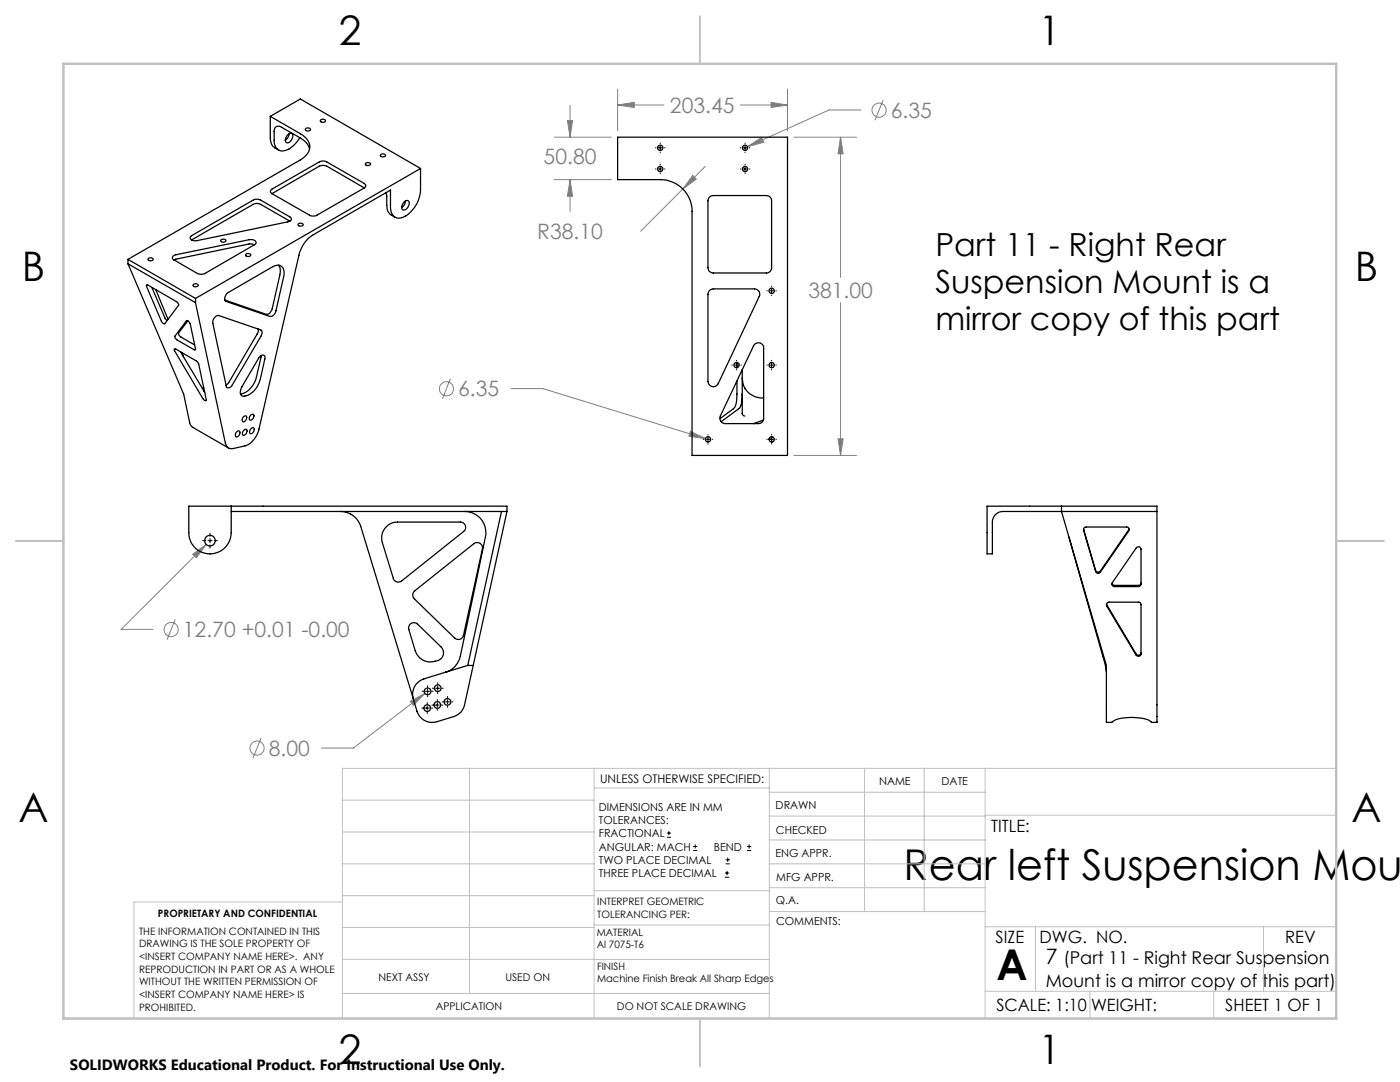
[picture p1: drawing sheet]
<svg xmlns="http://www.w3.org/2000/svg" width="279mm" height="216mm" viewBox="0 0 279 216" stroke-linecap="round" stroke-linejoin="round" font-family="sans-serif">
<g fill="none" stroke="#808080" stroke-width=".2">
<path d="M123.3 17.8v8.3M157.2 17.8v8.3M176.2 20l-1.6 4M110.6 27.4h11.4M110.6 35.8h11.4M113.2 24.1h1.1l-.5 3.3zM113.8 35.8l.5 3.4h-1.1zM113.8 21v6.4M113.8 35.8v6.4M123.3 21l3.3-.6v1zM123.3 21h9.2M136.3 37.7l-8.5 8.4"/>
<path d="M138.3 35l.7 .7-2.7 2zM140.8 33.2l-4.5 4.5M147.7 21h9.5M149.2 29.3l2.8-1.9 .4 1zM153.9 20.4l3.3 .6-3.3 .4zM158.4 27.4h12.5M167.7 27.4l.6 3.3h-1zM167.7 27.4v28M171.8 21.9h-6.3l-16.3 7.4M89.9 75.6l-1.6 4M102 77.5h6.3l32.5 10M167.7 60.4v30.5"/>
<path d="M137.8 86.1l3 1.4-3.3-.5zM158.4 90.9h12.5M167.3 87.6h1l-.6 3.3zM38.5 110.6l2.7-2-2 2.7zM41.2 108.6l-17 17h6.3M35 123.6l-1.7 4M81.9 139.9l2.9-1.5-2.3 2.4zM84.8 138.4l-14.3 10.9h-6.3M52.1 147.2l-1.6 4.1"/>
<circle cx="175.4" cy="22" r="1.41"/>
<circle cx="89.1" cy="77.6" r="1.41"/>
<circle cx="34.2" cy="125.6" r="1.41"/>
<circle cx="51.3" cy="149.3" r="1.41"/>
</g>
<g fill="none" stroke="#000" stroke-width=".2">
<path d="M130.8 33.7h.1M130.8 29.5h.1M131.3 33.7h.9M131.3 29.5h.9M131.8 28.5v.1M131.8 29.1v.8M131.8 30.3v.1M131.8 32.8v.1M131.8 33.3v.8M131.8 34.6v.1M132.6 33.7h.1M132.6 29.5h.1"/>
<path d="M147.7 33.7h.1M147.7 29.5h.1M148.3 33.7h.8M148.3 29.5h.8M148.7 28.5v.1M148.7 29.1v.8M148.7 30.3v.1M148.7 32.8v.1M148.7 33.3v.8M148.7 34.6v.1M149.5 33.7h.1M149.5 29.5h.1"/>
<path d="M153 58h.1M153.6 58h.8M154 57.1v.1M154 57.6v.9M154 58.9v.1M154.8 58h.1M146 72.8h.2M146.6 72.8h.8M147 71.9v.1M147 72.4v.9M147 73.7v.1M147.8 72.8h.2"/>
<path d="M153 72.8h.1M153.6 72.8h.8M154 71.9v.1M154 72.4v.9M154 73.7v.1M154.8 72.8h.1M140.3 87.7h.1M140.9 87.7h.8M141.3 86.7v.1M141.3 87.2v.9M141.3 88.5v.1M142.1 87.7h.1"/>
<path d="M153 87.7h.1M153.6 87.7h.8M154 86.7v.1M154 87.2v.9M154 88.5v.1M154.8 87.7h.1M40.4 107.9h.7M41.5 107.9h.8M41.9 106.4v.6M41.9 107.5v.8M41.9 108.7v.7M42.8 107.9h.6"/>
<path d="M84.2 137.9h.3M84.9 137.9h.9M85.3 136.8v.3M85.3 137.5v.9M85.3 138.8v.2M86.2 137.9h.2M86.3 137.3h.2M86.9 137.3h.9M87.3 139.6v.2M87.3 136.2v.3M87.3 136.9v.9M87.3 138.2v.2"/>
<path d="M88.2 137.3h.2M89.3 139v.2M89.3 139.6v.9M84.2 141.3h.2M84.8 141.3h.9M85.3 140.2v.2M85.3 140.9v.8M85.3 142.1v.3M86.1 141.3h.3M86.2 140.7h.2M86.9 140.7h.8M87.3 140.3v.8"/>
<path d="M87.3 141.5v.2M88.1 140.7h.3M88.2 140.1h.3M88.9 140.1h.8M89.3 140.9v.2M90.2 140.1h.2M133.1 167.1h.8M133.1 166.2h.8M133.5 165.8v.9M138.3 169.7h.8M138.3 168.9h.8M138.7 168.5v.8"/>
<path d="M144.7 175h.8M144.7 174.2h.8M144.8 172.4h.9M144.8 171.6h.9M145.1 173.8v.8M145.2 171.1v.9M149.1 169.7h.8M149.1 168.9h.8M149.5 168.5v.8"/>
</g>
<g fill="none" stroke="#c0c0c0" stroke-width=".2">
<path d="M68.3 159.7h50.3M93.7 153.3v44.9M118.6 153.3v49.9M118.6 157.2h34.9M153.5 153.3v49.9M153.5 158.1h43.1M172.5 153.3v28.6M184.4 153.3v28.6M196.6 153.3v49.9M266.7 153.3h-198.4v49.9M68.3 178.7h50.3M68.3 172.4h50.3"/>
<path d="M68.3 166h50.3M68.3 180h-41.6v23.2M118.6 177.7h35M153.5 167.6h43.1M153.5 162.8h43.1M153.5 172.4h43.1M153.5 177.1h43.1M196.6 162.7h70.1M68.3 198.2h85.2M68.3 191.4l85.2 .1M68.3 185.1h50.3M118.6 184.6h35"/>
<path d="M153.6 181.9h43M196.6 197.8h70.1M196.6 184.9h70.1M206.7 184.9v12.9M217.5 197.8v5.4M242.2 197.8v5.4M252.2 184.9v12.9"/>
</g>
<path d="M139.7 3.2v9.5M3.1 107.9h9.6M266.7 107.9h9.5M139.7 203.2v9.6" fill="none" stroke="#c0c0c0" stroke-width=".25"/>
<path d="M12.7 12.7h254v190.5h-254z" fill="none" stroke="#c0c0c0" stroke-width=".5"/>
<path d="M149.2 29.3l3.2-.9-.4-1zM137.8 86.1l-.3 .9 3.3 .5zM167.3 87.6h1l-.6 3.3zM167.7 27.4l.6 3.3h-1zM123.3 21l3.3-.6v1zM153.9 20.4l3.3 .6-3.3 .4zM113.8 35.8l.5 3.4h-1.1zM113.2 24.1h1.1l-.5 3.3zM138.3 35l-2 2.7 2.7-2zM81.9 139.9l.6 .9 2.3-2.4zM38.5 110.6l.7 .7 2-2.7z" fill="#808080"/>
<g fill="none" stroke="#000" stroke-width=".25">
<path d="M53.9 23.2l6.1 3.5a2.74 2.74 0 0 1 1.6 3.6l-.9 1-.7 .6-34.5 19.9M53.9 23.2v4.4a2.25 2.25 0 0 0 1.7 2.3M53.9 23.2l6-3.4 24 13.8M54 38l9.7-5.7a1.72 1.72 0 0 1 1.5 0l7.5 4.3a.49 .49 0 0 1 .3 .5 .49 .49 0 0 1-.3 .4l-9.4 5.4a1.64 1.64 0 0 1-1.5 0l-7.5-4.3-.3-.3zM57.4 26.9a.58 .58 0 0 1 .9-.2 .58 .58 0 0 1 0 .9 .9 .9 0 0 1-1.3 .7v-.5zM57.7 26.7l-.2 .7-.6 .6M59.8 27.5a4.5 4.5 0 0 1-3.8 2.6 1.89 1.89 0 0 1-1.3-2.1v-1.8a.89 .89 0 0 1 .4-.9 .89 .89 0 0 1 1.1 .1l4.2 2.4 .9 1 .5 .9M61.1 25.6a.51 .51 0 0 1 .5-.1 .51 .51 0 0 1 .3 .4 .51 .51 0 0 1-.5 .3 .51 .51 0 0 1-.4-.5zM64.1 23.8a.51 .51 0 0 1 .5 0 .51 .51 0 0 1 .3 .4 .51 .51 0 0 1-.5 .3 .51 .51 0 0 1-.4-.5zM72.7 37.5l-7.5-4.3a1.72 1.72 0 0 0-1.5 0l-9.4 5.4M72.9 32.7a.54 .54 0 0 1 .6-.3 .54 .54 0 0 1 .4 .4 .57 .57 0 0 1-1-.1zM76 30.9a.55 .55 0 0 1 .5-.2 .55 .55 0 0 1 .4 .4 .56 .56 0 0 1-.5 .2 .56 .56 0 0 1-.5-.4z"/>
<path d="M77 38.5l.2 2.5a2.27 2.27 0 0 0 1.6 2.3M83.9 33.6v4.3a6.1 6.1 0 0 1-4 5.6 1.77 1.77 0 0 1-2-2.1v-3.5l-15.4 8.9a6.4 6.4 0 0 0-2.8 4.1l-8 34.7a4.6 4.6 0 0 1-2.8 3.4l-2.4 .5a1.22 1.22 0 0 1-1.5-1.1l-6-28M83.9 33.6l-44.9 25.9M123.3 27.4h33.9v63.5h-19.1v-48.7a6.3 6.3 0 0 0-6.3-6.4h-8.5zM141.6 39.3l.7-.3h10.6a1.02 1.02 0 0 1 1.1 1.1v13.3a.98 .98 0 0 1-1.1 1.1h-10.6a1.02 1.02 0 0 1-1-1.1v-13.3zM25.5 52.6l11.2 26 1.2 6 .5 .6 7.2 4.2M25.5 51.8l13.5 7.7M25.5 51.8v.8M25.5 52.6l13.5 7.8M29.2 56.9h.3l5.7 3.3 .4 .5v.2l-2.8 3.7-.3-.1-.3-.4zM29.6 51.6a.56 .56 0 0 1 .6-.2 .56 .56 0 0 1 .4 .5 .51 .51 0 0 1-.6 .2 .51 .51 0 0 1-.4-.5zM30.3 57.4l2.7 6.2 .4 .4"/>
<path d="M31.1 57.8l2.4 5.9M38.1 47.1l12.4-7.2a1.72 1.72 0 0 1 1.5 0l5.9 3.4 .2 .2v.4l-.7 .4-18.1 3.7a.9 .9 0 0 1-1.3-.7zM38.6 56.8a.56 .56 0 0 1 .6-.2 .56 .56 0 0 1 .3 .4 .51 .51 0 0 1-.5 .3 .51 .51 0 0 1-.4-.5zM39 59.5v.9M44 47.9a.57 .57 0 0 1 .6-.2 .57 .57 0 0 1 .4 .4 .59 .59 0 0 1-1-.2zM45.2 58.6l9.3-5.4a1.37 1.37 0 0 1 1.6-.1 1.37 1.37 0 0 1 .6 1.4l-1.6 7.5a1.24 1.24 0 0 1-1.2 1.1l-8.8-3a1.02 1.02 0 0 1 .1-1.5zM49.1 50.7a.56 .56 0 0 1 .9 .3 .51 .51 0 0 1-.6 .2 .51 .51 0 0 1-.3-.5zM50.8 48.8l-9.9 5.8a1.64 1.64 0 0 1-1.5 0l-4.7-2.7M50.8 48.8a.53 .53 0 0 0 .3-.6 .53 .53 0 0 0-.7-.4h-.7l-14.6 3a.55 .55 0 0 0-.6 .4 .55 .55 0 0 0 .2 .7M50.8 48.8l-1.1-.1-15 3.2M55.6 52.9l.3 .5v1.1l-1.6 7.1a1.24 1.24 0 0 1-1.2 1.1l-8.2-2.8M57.9 44.1l-5.9-3.3a1.72 1.72 0 0 0-1.5 0l-12.3 7.1"/>
<path d="M59.5 44.7a.7 .7 0 0 1 1 .1 .6 .6 0 0 1-1 0zM80.6 40.3a.59 .59 0 0 1 .9-.2 .59 .59 0 0 1 .1 .9 .92 .92 0 0 1-1.3 .7l-.1-.5zM80.9 40.1l-.1 .7-.6 .6M141.6 58l.7-.4h8.3a1.04 1.04 0 0 1 .9 1.6l-8.2 17.4a1.08 1.08 0 0 1-1.2 .5 1.08 1.08 0 0 1-.8-1v-17.4zM34.8 69.6l4.5 2.5 .2 .3 1.6 7.5h-.2l-.4-.3-5.7-9.7zM36.1 70.2l4.8 8.1M36.3 70.3l.3 .9M37.2 64a.75 .75 0 0 1 .8 .6l1 5.2-3.7-2a.69 .69 0 0 1-.4-.7zM37.5 64l-1.9 2.6 .4 .6 2.8 1.6M40.6 77.9l.2 .1M40.7 77.4l-.3 .1M40.7 78h.1"/>
<path d="M43 63.2l.4-.2h.3l8.3 2.8a.85 .85 0 0 1 .1 1.3l-5.7 9.7a.67 .67 0 0 1-.5 .5 .67 .67 0 0 1-.7-.3l-2.7-12.5v-.6zM51.5 65.7l-.1 .8-5.8 9.8-.5 .6M51.8 71.3l.1-.2a.54 .54 0 0 1 .8-.2 .54 .54 0 0 1 .1 .7l-.8 4a4.2 4.2 0 0 1-3.5 3.5 .99 .99 0 0 1-.3-1.7zM52.1 70.9l-.9 4.3a4.4 4.4 0 0 1-3.2 3.4M147.1 76l-.1 4a2.17 2.17 0 0 1-.6 1.6l-2.7 1.9M147.1 72.3v1.1M148.1 73.8v8.8l.2 .3 .4 .1M148.1 78.6l-.1 1.8-.4 1.1-3.7 2.6M148.1 75.4a3.9 3.9 0 0 0 4.3 4M150.7 68.6a1.04 1.04 0 0 1 1.2-.1 1.04 1.04 0 0 1 .5 1v14a1.02 1.02 0 0 1-1.1 1h-6.6a1.07 1.07 0 0 1-.9-1.5l6.6-14zM47.3 86.1a.38 .38 0 0 1 .6 0 .38 .38 0 0 1-.1 .6 .45 .45 0 0 1-.3 .5 .45 .45 0 0 1-.5-.3l.1-.5zM48.5 83.2a.4 .4 0 0 1 .6-.2 .4 .4 0 0 1 .1 .6l-.2 .4a.36 .36 0 0 1-.6 .1 .36 .36 0 0 1 0-.5z"/>
<path d="M48.7 85.8l.3-.1a.68 .68 0 0 1 .3 .7 .68 .68 0 0 1-.7 .5 .65 .65 0 0 1 .1-1.1zM50 85.6a.4 .4 0 0 1 .6-.2 .4 .4 0 0 1 .1 .6 .45 .45 0 0 1-.4 .5 .45 .45 0 0 1-.5-.2zM50.1 82.8a.38 .38 0 0 1 .5 0 .38 .38 0 0 1 0 .5 .46 .46 0 0 1-.3 .5 .46 .46 0 0 1-.6-.2l.1-.5zM152.4 83.8l-2 .7M153.5 87.6l.5 .1M154 88.2h.1M154 87.1v1.1M37.7 101h8.4v5.3a4.2 4.2 0 0 1-4.2 4.2 4.2 4.2 0 0 1-4.2-4.2zM46.1 102.1h55.1M46.1 101h55.1v1.1M67.9 102.1a4.3 4.3 0 0 1 4.1 3l10.5 34.3M77.3 105l.3-.3a2.76 2.76 0 0 1 1.7-.5h12.6a1.04 1.04 0 0 1 1 .7 1.04 1.04 0 0 1-.4 1.1l-12.3 9.9a1.04 1.04 0 0 1-1.7-.5l-2.2-7.1a3.1 3.1 0 0 1 1-3.3z"/>
<path d="M82.6 118l12-9.5a1.05 1.05 0 0 1 1.2-.1 1.05 1.05 0 0 1 .5 1.1l-3.8 17.3a1.05 1.05 0 0 1-1.8 .5l-8-7.8-.3-.6zM92.7 102.1a4.2 4.2 0 0 1 4.2 5.1l-5 23.8a4.2 4.2 0 0 1-3 3.1M100.1 102.1l-6.8 30.7M101.2 102.1l-6.8 30.7M211.8 101h19.1v43.1h-1.1a3.7 3.7 0 0 0-2.7-.9h-1a7.2 7.2 0 0 0-4.1 .8l-.1 .1h-1.1v-11.3l-9-30.7M211.8 101h-14.8v9.5h1v-6.3a2.09 2.09 0 0 1 2.2-2.1h11.6M211.8 102.1h19.1M211.8 101v1.1M213.3 107.2l7 24.5 .5 2.4M216.3 105.6h.1M216.3 105.4l.3-.2h8.2a.52 .52 0 0 1 .4 .8l-5.6 8.2a.52 .52 0 0 1-.5 .2 .52 .52 0 0 1-.4-.4l-2.5-8.3zM225.3 105.6l-5.7 8.3a.55 .55 0 0 1-.9-.1l-2.4-8.2"/>
<path d="M226.9 109.2l.5-.1 .3 .4v7a.54 .54 0 0 1-.5 .6h-4.8a.52 .52 0 0 1-.4-.9zM227.7 116.3a.49 .49 0 0 1-.5 .5h-4.9l-.4-.4M82 124.5l.4-.3 .7 .2 5 4.7a1.67 1.67 0 0 1 .3 1.8 1.67 1.67 0 0 1-1.5 1 3.2 3.2 0 0 1-4-2l-1.4-4.5 .1-.5zM88.9 134.1l-4.3 1.4a3.2 3.2 0 0 0-2.1 3.9M93.3 132.8l-4.4 1.3M93.3 132.8h1.1M94.4 132.8l-1.7 7.9a3.1 3.1 0 0 1-2.1 2.3l-3.4 1a3.2 3.2 0 0 1-4-2.1l-.7-2.5M220.8 120.5l5.9 10a.53 .53 0 0 0 .6 .2 .53 .53 0 0 0 .4-.5M220.9 120.4l.3-.2h6a.49 .49 0 0 1 .5 .5v9.8a.53 .53 0 0 1-.4 .5 .53 .53 0 0 1-.6-.3l-5.8-9.8z"/>
<circle cx="131.8" cy="29.5" r=".53"/>
<circle cx="131.8" cy="33.7" r=".53"/>
<circle cx="148.7" cy="33.7" r=".53"/>
<circle cx="148.7" cy="29.5" r=".53"/>
<circle cx="154" cy="58" r=".53"/>
<circle cx="147" cy="72.8" r=".53"/>
<circle cx="154" cy="72.8" r=".53"/>
<circle cx="141.3" cy="87.7" r=".53"/>
<circle cx="154" cy="87.7" r=".53"/>
<circle cx="41.9" cy="107.9" r="1.06"/>
<circle cx="85.3" cy="138" r=".68"/>
<circle cx="87.4" cy="137.3" r=".67"/>
<circle cx="85.3" cy="141.3" r=".67"/>
<circle cx="87.3" cy="140.7" r=".68"/>
<circle cx="89.3" cy="140.1" r=".66"/>
</g>
<g font-size="8.5">
<text x="180.3" y="175.5">Rear left Suspension Moun</text>
<text x="198.9" y="195.5">A</text>
</g>
<g font-size="8.1">
<text x="67.6" y="8.9">2</text>
<text x="207.3" y="8.9">1</text>
<text x="4.4" y="56.2">B</text>
<text x="270.4" y="56.2">B</text>
<text x="3.7" y="164.1">A</text>
<text x="269.7" y="164.1">A</text>
<text x="67.6" y="212.4">2</text>
<text x="207.3" y="212.4">1</text>
</g>
<g font-size="6.3">
<text x="186.7" y="51.2">Part 11 - Right Rear</text>
<text x="186.7" y="58.5">Suspension Mount is a</text>
<text x="186.7" y="65.9">mirror copy of this part</text>
</g>
<g font-size="4.2" fill="#808080">
<text x="133.7" y="22.5">203.45</text>
<text x="177.8" y="23.5">6.35</text>
<text x="108.5" y="32.8">50.80</text>
<text x="107.2" y="47.7">R38.10</text>
<text x="161.3" y="59.4">381.00</text>
<text x="91.4" y="79.1">6.35</text>
<text x="36.5" y="127.2">12.70 +0.01 -0.00</text>
<text x="53.6" y="150.8">8.00</text>
</g>
<text font-size="4.2" x="208.7" y="192.3">7</text>
<g font-size="3.5">
<text x="208.7" y="197">Mount is a mirror copy of this part)</text>
<text x="212.2" y="192.3">(Part 11 - Right Rear Suspension</text>
</g>
<g font-size="3.4">
<text x="197.8" y="166">TITLE:</text>
<text x="198.7" y="188.1">SIZE</text>
<text x="207.5" y="188.1">DWG. NO.</text>
<text x="256.5" y="188.2">REV</text>
<text x="198.8" y="201.7">SCALE: 1:10</text>
<text x="217.7" y="201.8">WEIGHT:</text>
<text x="244.5" y="201.7">SHEET 1 OF 1</text>
</g>
<text font-size="3" x="14" y="213.5">SOLIDWORKS Educational Product. For Instructional Use Only.</text>
<text font-size="2.4" x="119.8" y="156.2">UNLESS OTHERWISE SPECIFIED:</text>
<g font-size="2.2">
<text x="119.5" y="161.8">DIMENSIONS ARE IN MM</text>
<text x="154.8" y="161.4">DRAWN</text>
<text x="175.4" y="156.6">NAME</text>
<text x="187.9" y="156.7">DATE</text>
<text x="119.5" y="164.4">TOLERANCES:</text>
<text x="119.5" y="167.1">FRACTIONAL</text>
<text x="154.9" y="166.3">CHECKED</text>
<text x="119.5" y="169.7">ANGULAR: MACH</text>
<text x="119.5" y="172.4">TWO PLACE DECIMAL</text>
<text x="142.5" y="169.7">BEND</text>
<text x="154.8" y="171">ENG APPR.</text>
<text x="119.5" y="175">THREE PLACE DECIMAL</text>
<text x="154.9" y="175.7">MFG APPR.</text>
<text x="154.9" y="180.4">Q.A.</text>
<text x="154.9" y="184.6">COMMENTS:</text>
</g>
<g font-size="2.1">
<text x="75.5" y="195.7">NEXT ASSY</text>
<text x="100.9" y="195.7">USED ON</text>
<text x="86.9" y="201.5">APPLICATION</text>
<text x="123.1" y="201.6">DO NOT SCALE DRAWING</text>
</g>
<g font-size="2">
<text x="31.5" y="182.9">PROPRIETARY AND CONFIDENTIAL</text>
<text x="119.2" y="180.6">INTERPRET GEOMETRIC</text>
<text x="119.2" y="183.1">TOLERANCING PER:</text>
<text x="27.8" y="186.5">THE INFORMATION CONTAINED IN THIS</text>
<text x="27.8" y="189">DRAWING IS THE SOLE PROPERTY OF</text>
<text x="27.8" y="191.6">&lt;INSERT COMPANY NAME HERE&gt;. ANY</text>
<text x="119.1" y="186.7">MATERIAL</text>
<text x="119.1" y="189.2">Al 7075-T6</text>
<text x="27.8" y="194.1">REPRODUCTION IN PART OR AS A WHOLE</text>
<text x="27.8" y="196.6">WITHOUT THE WRITTEN PERMISSION OF</text>
<text x="119.1" y="193.5">FINISH</text>
<text x="119.1" y="196">Machine Finish Break All Sharp Edges</text>
<text x="27.8" y="199.1">&lt;INSERT COMPANY NAME HERE&gt; IS</text>
<text x="27.8" y="201.7">PROHIBITED.</text>
</g>
</svg>
